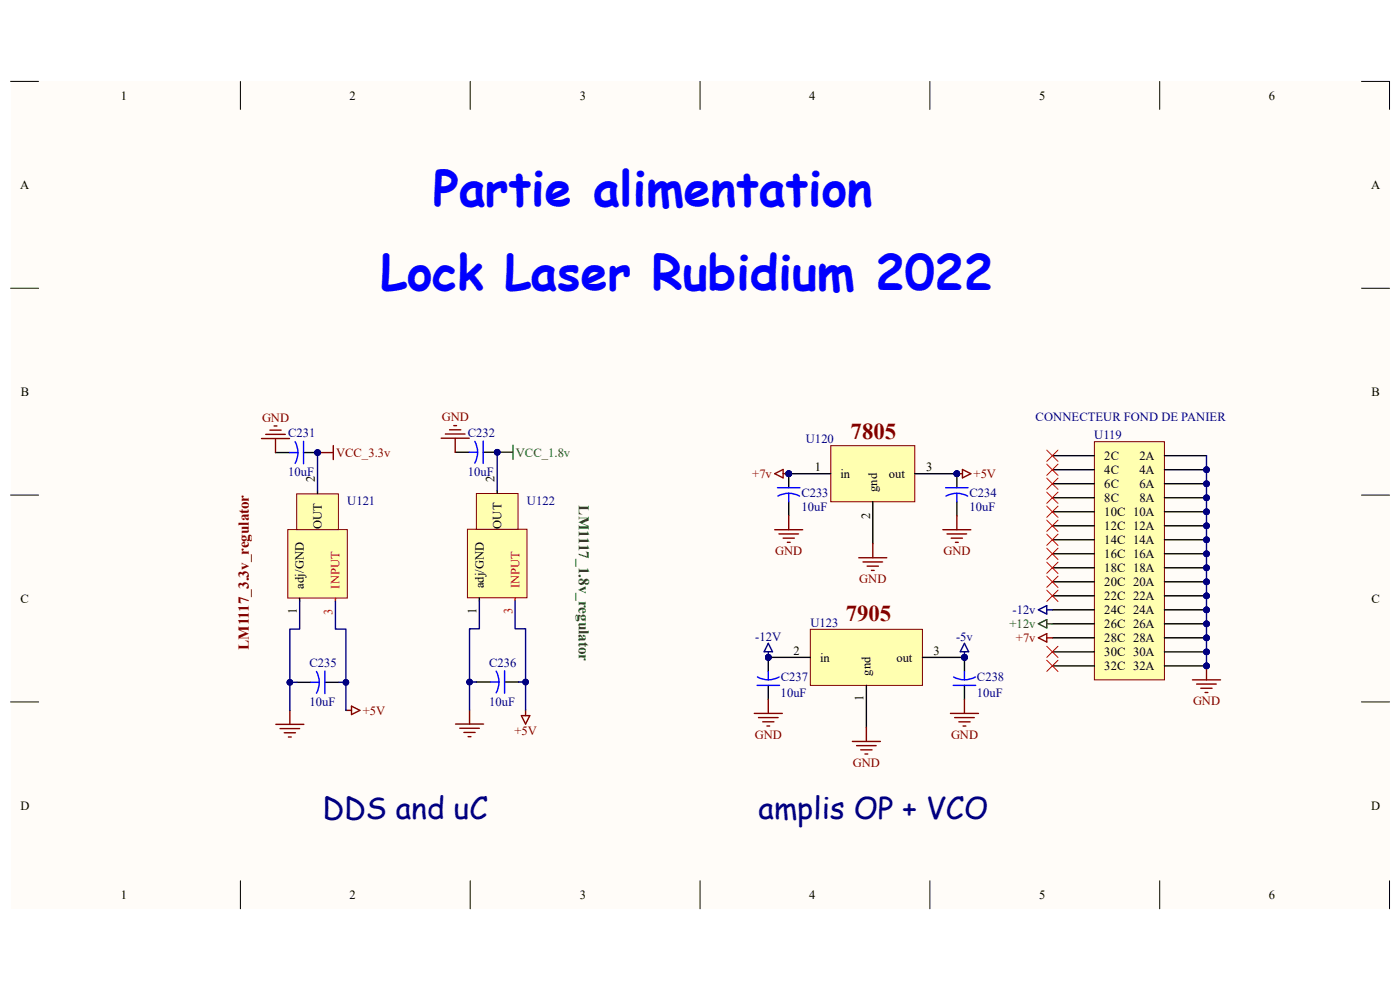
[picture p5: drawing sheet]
<svg xmlns="http://www.w3.org/2000/svg" width="297mm" height="210mm" viewBox="0 0 297 210" stroke-linecap="round" stroke-linejoin="round" font-family="sans-serif">
<g fill="#fffcf8">
<path d="M2.2 17.3h292.6v175.5h-292.6z" fill-rule="evenodd"/>
<path d="M8.2 23.2h280.6v163.6h-280.6z" fill-rule="evenodd"/>
</g>
<g fill="none" stroke="#000" stroke-width=".21">
<path d="M2.2 17.3h6M51 17.3v5.9M99.8 17.3v5.9M148.5 17.3v5.9M197.3 17.3v5.9M246 17.3v5.9M288.8 17.3h6v5.9M2.2 61.1h6M288.8 61.2h6M2.2 105h6M288.8 105h6M2.2 148.9h6"/>
<path d="M288.8 148.9h6M51 186.8v6M99.8 186.8v6M148.5 186.8v6M197.3 186.8v6M246 186.8v6M294.8 186.8v6"/>
</g>
<circle cx="167.3" cy="100.5" r=".6" fill="#000080"/>
<circle cx="167.3" cy="100.5" r=".6" fill="none" stroke="#000080" stroke-width=".21"/>
<path d="M167.3 100.5v3" fill="none" stroke="#000" stroke-width=".3"/>
<circle cx="167.3" cy="100.5" r=".6" fill="#000080"/>
<circle cx="167.3" cy="100.5" r=".6" fill="none" stroke="#000080" stroke-width=".21"/>
<path d="M167.3 106.4v3" fill="none" stroke="#000" stroke-width=".3"/>
<path d="M164.9 103.5h4.8M167.3 104.6l1.4 .3 .9 .3M167.3 104.6l-1.4 .3-.9 .3M167.3 104.6v1.8" fill="none" stroke="#00f" stroke-width=".3"/>
<path d="M164.4 112.4h5.9M165.2 113.3h4.2M166.1 114.2h2.4M167 115h.6M167.3 109.4v3" fill="none" stroke="#800000" stroke-width=".3"/>
<path d="M163 136.5l.9 1.8h-1.8zM163 138.3v1.2" fill="none" stroke="#000080" stroke-width=".3"/>
<circle cx="163" cy="139.5" r=".6" fill="#000080"/>
<circle cx="163" cy="139.5" r=".6" fill="none" stroke="#000080" stroke-width=".21"/>
<circle cx="163" cy="139.5" r=".6" fill="#000080"/>
<circle cx="163" cy="139.5" r=".6" fill="none" stroke="#000080" stroke-width=".21"/>
<path d="M163 139.5v2.9M163 145.4v3" fill="none" stroke="#000" stroke-width=".3"/>
<circle cx="163" cy="139.5" r=".6" fill="#000080"/>
<circle cx="163" cy="139.5" r=".6" fill="none" stroke="#000080" stroke-width=".21"/>
<path d="M160.6 145.4h4.8M160.7 143.6l1.3 .5 1 .1M163 142.4v1.8M165.3 143.6l-1.3 .5-1 .1" fill="none" stroke="#00f" stroke-width=".3"/>
<path d="M160 151.3h6M160.9 152.2h4.2M161.8 153.1h2.4M162.7 154h.6M163 148.4v2.9" fill="none" stroke="#800000" stroke-width=".3"/>
<circle cx="167.3" cy="100.5" r=".6" fill="#000080"/>
<circle cx="167.3" cy="100.5" r=".6" fill="none" stroke="#000080" stroke-width=".21"/>
<circle cx="203" cy="100.5" r=".6" fill="#000080"/>
<circle cx="203" cy="100.5" r=".6" fill="none" stroke="#000080" stroke-width=".21"/>
<path d="M176.2 94.5h17.9v11.9h-17.9z" fill-rule="evenodd" fill="#ffffb0"/>
<path d="M176.2 94.5h17.9v11.9h-17.9z" fill="none" stroke="#800000" stroke-width=".21"/>
<path d="M167.3 100.5h8.9" fill="none" stroke="#000" stroke-width=".3"/>
<circle cx="167.3" cy="100.5" r=".6" fill="#000080"/>
<circle cx="167.3" cy="100.5" r=".6" fill="none" stroke="#000080" stroke-width=".21"/>
<path d="M194.1 100.5h8.9" fill="none" stroke="#000" stroke-width=".3"/>
<circle cx="203" cy="100.5" r=".6" fill="#000080"/>
<circle cx="203" cy="100.5" r=".6" fill="none" stroke="#000080" stroke-width=".21"/>
<path d="M185.2 106.4v8.9" fill="none" stroke="#000" stroke-width=".3"/>
<path d="M182.2 118.3h5.9M183.1 119.2h4.1M185.2 115.3v3M184 120.1h2.4M184.9 121h.6" fill="none" stroke="#800000" stroke-width=".3"/>
<circle cx="203" cy="100.5" r=".6" fill="#000080"/>
<circle cx="203" cy="100.5" r=".6" fill="none" stroke="#000080" stroke-width=".21"/>
<path d="M203 100.5v3" fill="none" stroke="#000" stroke-width=".3"/>
<circle cx="203" cy="100.5" r=".6" fill="#000080"/>
<circle cx="203" cy="100.5" r=".6" fill="none" stroke="#000080" stroke-width=".21"/>
<path d="M203 106.4v3" fill="none" stroke="#000" stroke-width=".3"/>
<path d="M200.6 103.5h4.8M203 104.6l1.4 .3 .9 .3M203 104.6l-1.4 .3-.9 .3M203 104.6v1.8" fill="none" stroke="#00f" stroke-width=".3"/>
<path d="M200 112.4h6M200.9 113.3h4.2M201.8 114.2h2.4M202.7 115.1h.6M203 109.4v3" fill="none" stroke="#800000" stroke-width=".3"/>
<circle cx="163" cy="139.5" r=".6" fill="#000080"/>
<circle cx="163" cy="139.5" r=".6" fill="none" stroke="#000080" stroke-width=".21"/>
<circle cx="204.6" cy="139.5" r=".6" fill="#000080"/>
<circle cx="204.6" cy="139.5" r=".6" fill="none" stroke="#000080" stroke-width=".21"/>
<path d="M171.9 133.5h23.8v11.9h-23.8z" fill-rule="evenodd" fill="#ffffb0"/>
<path d="M171.9 133.5h23.8v11.9h-23.8z" fill="none" stroke="#800000" stroke-width=".21"/>
<path d="M163 139.5h8.9M183.8 145.4v8.9" fill="none" stroke="#000" stroke-width=".3"/>
<circle cx="163" cy="139.5" r=".6" fill="#000080"/>
<circle cx="163" cy="139.5" r=".6" fill="none" stroke="#000080" stroke-width=".21"/>
<path d="M195.7 139.5h8.9" fill="none" stroke="#000" stroke-width=".3"/>
<circle cx="204.6" cy="139.5" r=".6" fill="#000080"/>
<circle cx="204.6" cy="139.5" r=".6" fill="none" stroke="#000080" stroke-width=".21"/>
<path d="M180.8 157.3h6M181.7 158.2h4.2M182.6 159.1h2.4M183.5 160h.6M183.8 154.3v3" fill="none" stroke="#800000" stroke-width=".3"/>
<circle cx="204.6" cy="139.5" r=".6" fill="#000080"/>
<circle cx="204.6" cy="139.5" r=".6" fill="none" stroke="#000080" stroke-width=".21"/>
<path d="M204.6 139.5v2.9M204.6 145.4v3" fill="none" stroke="#000" stroke-width=".3"/>
<circle cx="204.6" cy="139.5" r=".6" fill="#000080"/>
<circle cx="204.6" cy="139.5" r=".6" fill="none" stroke="#000080" stroke-width=".21"/>
<path d="M202.2 145.4h4.8M202.3 143.6l.9 .4 1.4 .2M204.6 142.4v1.8M206.9 143.6l-.9 .4-1.4 .2" fill="none" stroke="#00f" stroke-width=".3"/>
<path d="M201.6 151.3h6M202.5 152.2h4.2M203.4 153.1h2.4M204.3 154h.6M204.6 148.4v2.9" fill="none" stroke="#800000" stroke-width=".3"/>
<path d="M204.6 136.5l.9 1.8h-1.8zM204.6 138.3v1.2" fill="none" stroke="#000080" stroke-width=".3"/>
<circle cx="204.6" cy="139.5" r=".6" fill="#000080"/>
<circle cx="204.6" cy="139.5" r=".6" fill="none" stroke="#000080" stroke-width=".21"/>
<circle cx="256" cy="141.3" r=".6" fill="#000080"/>
<circle cx="256" cy="141.3" r=".6" fill="none" stroke="#000080" stroke-width=".21"/>
<circle cx="256" cy="138.3" r=".6" fill="#000080"/>
<circle cx="256" cy="138.3" r=".6" fill="none" stroke="#000080" stroke-width=".21"/>
<circle cx="256" cy="135.3" r=".6" fill="#000080"/>
<circle cx="256" cy="135.3" r=".6" fill="none" stroke="#000080" stroke-width=".21"/>
<circle cx="256" cy="132.3" r=".6" fill="#000080"/>
<circle cx="256" cy="132.3" r=".6" fill="none" stroke="#000080" stroke-width=".21"/>
<circle cx="256" cy="129.4" r=".6" fill="#000080"/>
<circle cx="256" cy="129.4" r=".6" fill="none" stroke="#000080" stroke-width=".21"/>
<circle cx="256" cy="126.4" r=".6" fill="#000080"/>
<circle cx="256" cy="126.4" r=".6" fill="none" stroke="#000080" stroke-width=".21"/>
<circle cx="256" cy="123.4" r=".6" fill="#000080"/>
<circle cx="256" cy="123.4" r=".6" fill="none" stroke="#000080" stroke-width=".21"/>
<circle cx="256" cy="120.5" r=".6" fill="#000080"/>
<circle cx="256" cy="120.5" r=".6" fill="none" stroke="#000080" stroke-width=".21"/>
<circle cx="256" cy="99.6" r=".6" fill="#000080"/>
<circle cx="256" cy="99.6" r=".6" fill="none" stroke="#000080" stroke-width=".21"/>
<circle cx="256" cy="102.6" r=".6" fill="#000080"/>
<circle cx="256" cy="102.6" r=".6" fill="none" stroke="#000080" stroke-width=".21"/>
<circle cx="256" cy="105.6" r=".6" fill="#000080"/>
<circle cx="256" cy="105.6" r=".6" fill="none" stroke="#000080" stroke-width=".21"/>
<circle cx="256" cy="108.6" r=".6" fill="#000080"/>
<circle cx="256" cy="108.6" r=".6" fill="none" stroke="#000080" stroke-width=".21"/>
<circle cx="256" cy="111.5" r=".6" fill="#000080"/>
<circle cx="256" cy="111.5" r=".6" fill="none" stroke="#000080" stroke-width=".21"/>
<circle cx="256" cy="114.5" r=".6" fill="#000080"/>
<circle cx="256" cy="114.5" r=".6" fill="none" stroke="#000080" stroke-width=".21"/>
<circle cx="256" cy="117.5" r=".6" fill="#000080"/>
<circle cx="256" cy="117.5" r=".6" fill="none" stroke="#000080" stroke-width=".21"/>
<path d="M232.2 93.7h14.8v50.5h-14.8z" fill-rule="evenodd" fill="#ffffb0"/>
<path d="M232.2 93.7h14.8v50.5h-14.8z" fill="none" stroke="#800000" stroke-width=".21"/>
<g fill="none" stroke="#000" stroke-width=".3">
<path d="M223.3 96.7h8.9M223.3 99.6h8.9M223.3 102.6h8.9M223.3 105.6h8.9M223.3 108.6h8.9M223.3 111.5h8.9M223.3 114.5h8.9M223.3 117.5h8.9M223.3 120.4h8.9M223.3 126.4h8.9M223.3 123.4h8.9M223.3 129.4h8.9"/>
<path d="M223.3 132.3h8.9M223.3 135.3h8.9M223.3 138.3h8.9M223.3 141.3h8.9M247 141.3h9"/>
</g>
<circle cx="256" cy="141.3" r=".6" fill="#000080"/>
<circle cx="256" cy="141.3" r=".6" fill="none" stroke="#000080" stroke-width=".21"/>
<path d="M247 138.3h9" fill="none" stroke="#000" stroke-width=".3"/>
<circle cx="256" cy="138.3" r=".6" fill="#000080"/>
<circle cx="256" cy="138.3" r=".6" fill="none" stroke="#000080" stroke-width=".21"/>
<path d="M247 135.3h9" fill="none" stroke="#000" stroke-width=".3"/>
<circle cx="256" cy="135.3" r=".6" fill="#000080"/>
<circle cx="256" cy="135.3" r=".6" fill="none" stroke="#000080" stroke-width=".21"/>
<path d="M247 132.3h9" fill="none" stroke="#000" stroke-width=".3"/>
<circle cx="256" cy="132.3" r=".6" fill="#000080"/>
<circle cx="256" cy="132.3" r=".6" fill="none" stroke="#000080" stroke-width=".21"/>
<path d="M247 129.4h9" fill="none" stroke="#000" stroke-width=".3"/>
<circle cx="256" cy="129.4" r=".6" fill="#000080"/>
<circle cx="256" cy="129.4" r=".6" fill="none" stroke="#000080" stroke-width=".21"/>
<path d="M247 126.4h9" fill="none" stroke="#000" stroke-width=".3"/>
<circle cx="256" cy="126.4" r=".6" fill="#000080"/>
<circle cx="256" cy="126.4" r=".6" fill="none" stroke="#000080" stroke-width=".21"/>
<path d="M247 123.4h9" fill="none" stroke="#000" stroke-width=".3"/>
<circle cx="256" cy="123.4" r=".6" fill="#000080"/>
<circle cx="256" cy="123.4" r=".6" fill="none" stroke="#000080" stroke-width=".21"/>
<path d="M247 120.4h9" fill="none" stroke="#000" stroke-width=".3"/>
<circle cx="256" cy="120.5" r=".6" fill="#000080"/>
<circle cx="256" cy="120.5" r=".6" fill="none" stroke="#000080" stroke-width=".21"/>
<path d="M247 96.7h9M247 99.6h9" fill="none" stroke="#000" stroke-width=".3"/>
<circle cx="256" cy="99.6" r=".6" fill="#000080"/>
<circle cx="256" cy="99.6" r=".6" fill="none" stroke="#000080" stroke-width=".21"/>
<path d="M247 102.6h9" fill="none" stroke="#000" stroke-width=".3"/>
<circle cx="256" cy="102.6" r=".6" fill="#000080"/>
<circle cx="256" cy="102.6" r=".6" fill="none" stroke="#000080" stroke-width=".21"/>
<path d="M247 105.6h9" fill="none" stroke="#000" stroke-width=".3"/>
<circle cx="256" cy="105.6" r=".6" fill="#000080"/>
<circle cx="256" cy="105.6" r=".6" fill="none" stroke="#000080" stroke-width=".21"/>
<path d="M247 108.6h9" fill="none" stroke="#000" stroke-width=".3"/>
<circle cx="256" cy="108.6" r=".6" fill="#000080"/>
<circle cx="256" cy="108.6" r=".6" fill="none" stroke="#000080" stroke-width=".21"/>
<path d="M247 111.5h9" fill="none" stroke="#000" stroke-width=".3"/>
<circle cx="256" cy="111.5" r=".6" fill="#000080"/>
<circle cx="256" cy="111.5" r=".6" fill="none" stroke="#000080" stroke-width=".21"/>
<path d="M247 114.5h9" fill="none" stroke="#000" stroke-width=".3"/>
<circle cx="256" cy="114.5" r=".6" fill="#000080"/>
<circle cx="256" cy="114.5" r=".6" fill="none" stroke="#000080" stroke-width=".21"/>
<path d="M247 117.5h9" fill="none" stroke="#000" stroke-width=".3"/>
<circle cx="256" cy="117.5" r=".6" fill="#000080"/>
<circle cx="256" cy="117.5" r=".6" fill="none" stroke="#000080" stroke-width=".21"/>
<path d="M253 144.2h5.9M253.9 145.1h4.1M254.8 146h2.3M255.7 146.9h.6M256 141.3v2.9" fill="none" stroke="#800000" stroke-width=".3"/>
<circle cx="256" cy="141.3" r=".6" fill="#000080"/>
<circle cx="256" cy="141.3" r=".6" fill="none" stroke="#000080" stroke-width=".21"/>
<g fill="none" stroke="#f00" stroke-width=".21">
<path d="M222.1 95.5l2.4 2.4M222.1 98.5l2.4 2.3M224.5 95.5l-2.4 2.4M224.5 98.5l-2.4 2.3M222.1 101.4l2.4 2.4M222.1 104.4l2.4 2.4M222.1 107.4l2.4 2.3M222.1 110.3l2.4 2.4M222.1 113.3l2.4 2.4M222.1 116.3l2.4 2.4M222.1 119.3l2.4 2.3M224.5 101.4l-2.4 2.4"/>
<path d="M224.5 104.4l-2.4 2.4M224.5 107.4l-2.4 2.3M224.5 110.3l-2.4 2.4M224.5 113.3l-2.4 2.4M224.5 116.3l-2.4 2.4M224.5 119.3l-2.4 2.3M222.1 137.1l2.4 2.4M222.1 122.2l2.4 2.4M222.1 125.2l2.4 2.4M224.5 137.1l-2.4 2.4M224.5 122.2l-2.4 2.4M224.5 125.2l-2.4 2.4"/>
<path d="M222.1 140.1l2.4 2.3M224.5 140.1l-2.4 2.3"/>
</g>
<path d="M220.3 129.4l1.8-.9v1.8zM222.1 129.4h1.2" fill="none" stroke="#000080" stroke-width=".3"/>
<path d="M220.3 132.3l1.8-.9v1.8zM222.1 132.3h1.2" fill="none" stroke="#008000" stroke-width=".3"/>
<path d="M204.2 99.6l1.8 .9-1.8 .9zM203 100.5h1.2" fill="none" stroke="#800000" stroke-width=".3"/>
<circle cx="203" cy="100.5" r=".6" fill="#000080"/>
<circle cx="203" cy="100.5" r=".6" fill="none" stroke="#000080" stroke-width=".21"/>
<path d="M61 112.3h12.7v14.6h-12.7z" fill-rule="evenodd" fill="#ffffb0"/>
<path d="M61 112.3h12.7v14.6h-12.7z" fill="none" stroke="#800000" stroke-width=".21"/>
<path d="M63.6 126.9v.6" fill="none" stroke="#000" stroke-width=".3"/>
<path d="M71.2 126.9v.6" fill="none" stroke="#f00" stroke-width=".3"/>
<path d="M62.9 104.8h8.9v7.5h-8.9z" fill-rule="evenodd" fill="#ffffb0"/>
<path d="M62.9 104.8h8.9v7.5h-8.9z" fill="none" stroke="#800000" stroke-width=".21"/>
<path d="M67.4 104.1v.6" fill="none" stroke="#000" stroke-width=".3"/>
<path d="M99.2 112.3h12.6v14.5h-12.6z" fill-rule="evenodd" fill="#ffffb0"/>
<path d="M99.2 112.3h12.6v14.5h-12.6z" fill="none" stroke="#800000" stroke-width=".21"/>
<path d="M101.7 126.9v.5" fill="none" stroke="#000" stroke-width=".3"/>
<path d="M109.3 126.9v.5" fill="none" stroke="#f00" stroke-width=".3"/>
<path d="M101.1 104.7h8.8v7.6h-8.8z" fill-rule="evenodd" fill="#ffffb0"/>
<path d="M101.1 104.7h8.8v7.6h-8.8z" fill="none" stroke="#800000" stroke-width=".21"/>
<path d="M105.5 104.1v.5M63 144.7h3M68.9 144.7h3M101.1 144.7h3M107 144.7h3" fill="none" stroke="#000" stroke-width=".3"/>
<g fill="none" stroke="#800000" stroke-width=".3">
<path d="M67.7 96h3M70.7 94.5v3M58.5 153.7h6M59.4 154.6h4.2M60.3 155.4h2.4M61.2 156.3h.6M61.5 150.7v3M73.4 150.7h1.2M74.6 149.8l1.8 .9-1.8 .9zM96.6 153.6h6M97.5 154.5h4.2M98.4 155.4h2.4"/>
<path d="M99.3 156.3h.6M99.6 150.6v3M110.6 151.8h1.8l-.9 1.8zM111.5 150.6v1.2"/>
</g>
<path d="M66 144.7h1.7M67.1 142.4l.5 1.4 .1 .9M67.7 144.7l-.1 1-.5 1.4M68.9 142.4v4.7M104.1 144.7h1.8M105.3 142.4l.5 1.3 .1 1M105.9 144.7l-.1 .9-.5 1.4M107 142.3v4.8" fill="none" stroke="#00f" stroke-width=".3"/>
<path d="M105.9 95.9h2.9M108.8 94.5v2.9" fill="none" stroke="#008000" stroke-width=".3"/>
<circle cx="67.4" cy="96" r=".6" fill="#000080"/>
<circle cx="67.4" cy="96" r=".6" fill="none" stroke="#000080" stroke-width=".21"/>
<path d="M64.4 96h3" fill="none" stroke="#000" stroke-width=".3"/>
<circle cx="67.4" cy="96" r=".6" fill="#000080"/>
<circle cx="67.4" cy="96" r=".6" fill="none" stroke="#000080" stroke-width=".21"/>
<path d="M58.4 96h3" fill="none" stroke="#000" stroke-width=".3"/>
<path d="M61.4 96h1.8M62.6 93.7l.5 1.3 .1 1M63.2 96l-.1 1-.5 1.3M64.4 93.6v4.8" fill="none" stroke="#00f" stroke-width=".3"/>
<circle cx="105.5" cy="95.9" r=".6" fill="#000080"/>
<circle cx="105.5" cy="95.9" r=".6" fill="none" stroke="#000080" stroke-width=".21"/>
<path d="M102.5 95.9h3" fill="none" stroke="#000" stroke-width=".3"/>
<circle cx="105.5" cy="95.9" r=".6" fill="#000080"/>
<circle cx="105.5" cy="95.9" r=".6" fill="none" stroke="#000080" stroke-width=".21"/>
<path d="M96.6 95.9h2.9" fill="none" stroke="#000" stroke-width=".3"/>
<path d="M99.5 95.9h1.8M100.7 93.6l.5 1.4 .1 .9M101.3 95.9l-.1 1-.5 1.3M102.5 93.6v4.7" fill="none" stroke="#00f" stroke-width=".3"/>
<path d="M55.5 93h5.9M56.4 92.1h4.1M57.3 91.2h2.3M58.2 90.4h.5M58.4 93v3M93.6 93h5.9M94.5 92.1h4.1M95.4 91.2h2.4M96.3 90.3h.6M96.6 93v2.9" fill="none" stroke="#800000" stroke-width=".3"/>
<path d="M164.4 100.5l1.7-.9v1.8zM166.1 100.5h1.2M220.3 135.3l1.8-.9v1.8zM222.1 135.3h1.2" fill="none" stroke="#980000" stroke-width=".3"/>
<circle cx="167.3" cy="100.5" r=".6" fill="#000080"/>
<circle cx="167.3" cy="100.5" r=".6" fill="none" stroke="#000080" stroke-width=".21"/>
<path d="M256 96.7v44.6" fill="none" stroke="#000080" stroke-width=".3"/>
<circle cx="256" cy="99.6" r=".6" fill="#000080"/>
<circle cx="256" cy="99.6" r=".6" fill="none" stroke="#000080" stroke-width=".21"/>
<circle cx="256" cy="102.6" r=".6" fill="#000080"/>
<circle cx="256" cy="102.6" r=".6" fill="none" stroke="#000080" stroke-width=".21"/>
<circle cx="256" cy="105.6" r=".6" fill="#000080"/>
<circle cx="256" cy="105.6" r=".6" fill="none" stroke="#000080" stroke-width=".21"/>
<circle cx="256" cy="108.6" r=".6" fill="#000080"/>
<circle cx="256" cy="108.6" r=".6" fill="none" stroke="#000080" stroke-width=".21"/>
<circle cx="256" cy="111.5" r=".6" fill="#000080"/>
<circle cx="256" cy="111.5" r=".6" fill="none" stroke="#000080" stroke-width=".21"/>
<circle cx="256" cy="114.5" r=".6" fill="#000080"/>
<circle cx="256" cy="114.5" r=".6" fill="none" stroke="#000080" stroke-width=".21"/>
<circle cx="256" cy="117.5" r=".6" fill="#000080"/>
<circle cx="256" cy="117.5" r=".6" fill="none" stroke="#000080" stroke-width=".21"/>
<circle cx="256" cy="120.5" r=".6" fill="#000080"/>
<circle cx="256" cy="120.5" r=".6" fill="none" stroke="#000080" stroke-width=".21"/>
<circle cx="256" cy="123.4" r=".6" fill="#000080"/>
<circle cx="256" cy="123.4" r=".6" fill="none" stroke="#000080" stroke-width=".21"/>
<circle cx="256" cy="126.4" r=".6" fill="#000080"/>
<circle cx="256" cy="126.4" r=".6" fill="none" stroke="#000080" stroke-width=".21"/>
<circle cx="256" cy="129.4" r=".6" fill="#000080"/>
<circle cx="256" cy="129.4" r=".6" fill="none" stroke="#000080" stroke-width=".21"/>
<circle cx="256" cy="132.3" r=".6" fill="#000080"/>
<circle cx="256" cy="132.3" r=".6" fill="none" stroke="#000080" stroke-width=".21"/>
<circle cx="256" cy="135.3" r=".6" fill="#000080"/>
<circle cx="256" cy="135.3" r=".6" fill="none" stroke="#000080" stroke-width=".21"/>
<circle cx="256" cy="138.3" r=".6" fill="#000080"/>
<circle cx="256" cy="138.3" r=".6" fill="none" stroke="#000080" stroke-width=".21"/>
<circle cx="256" cy="141.3" r=".6" fill="#000080"/>
<circle cx="256" cy="141.3" r=".6" fill="none" stroke="#000080" stroke-width=".21"/>
<path d="M110 144.7h1.5" fill="none" stroke="#000080" stroke-width=".3"/>
<circle cx="111.5" cy="144.7" r=".6" fill="#000080"/>
<circle cx="111.5" cy="144.7" r=".6" fill="none" stroke="#000080" stroke-width=".21"/>
<path d="M99.6 144.7h1.5" fill="none" stroke="#000080" stroke-width=".3"/>
<circle cx="99.6" cy="144.7" r=".6" fill="#000080"/>
<circle cx="99.6" cy="144.7" r=".6" fill="none" stroke="#000080" stroke-width=".21"/>
<path d="M105.9 95.9h-.4v8.2" fill="none" stroke="#000080" stroke-width=".3"/>
<circle cx="105.5" cy="95.9" r=".6" fill="#000080"/>
<circle cx="105.5" cy="95.9" r=".6" fill="none" stroke="#000080" stroke-width=".21"/>
<path d="M67.7 96h-.3v8.1" fill="none" stroke="#000080" stroke-width=".3"/>
<circle cx="67.4" cy="96" r=".6" fill="#000080"/>
<circle cx="67.4" cy="96" r=".6" fill="none" stroke="#000080" stroke-width=".21"/>
<path d="M61.5 144.7h1.5" fill="none" stroke="#000080" stroke-width=".3"/>
<circle cx="61.5" cy="144.7" r=".6" fill="#000080"/>
<circle cx="61.5" cy="144.7" r=".6" fill="none" stroke="#000080" stroke-width=".21"/>
<path d="M71.9 144.7h1.5" fill="none" stroke="#000080" stroke-width=".3"/>
<circle cx="73.4" cy="144.7" r=".6" fill="#000080"/>
<circle cx="73.4" cy="144.7" r=".6" fill="none" stroke="#000080" stroke-width=".21"/>
<path d="M63.6 127.5v6h-2.1v17.2" fill="none" stroke="#000080" stroke-width=".3"/>
<circle cx="61.5" cy="144.7" r=".6" fill="#000080"/>
<circle cx="61.5" cy="144.7" r=".6" fill="none" stroke="#000080" stroke-width=".21"/>
<path d="M71.2 127.5v6h2.2v17.2" fill="none" stroke="#000080" stroke-width=".3"/>
<circle cx="73.4" cy="144.7" r=".6" fill="#000080"/>
<circle cx="73.4" cy="144.7" r=".6" fill="none" stroke="#000080" stroke-width=".21"/>
<path d="M101.7 127.4v6h-2.1v17.2" fill="none" stroke="#000080" stroke-width=".3"/>
<circle cx="99.6" cy="144.7" r=".6" fill="#000080"/>
<circle cx="99.6" cy="144.7" r=".6" fill="none" stroke="#000080" stroke-width=".21"/>
<path d="M109.3 127.4v6h2.2v17.2" fill="none" stroke="#000080" stroke-width=".3"/>
<circle cx="111.5" cy="144.7" r=".6" fill="#000080"/>
<circle cx="111.5" cy="144.7" r=".6" fill="none" stroke="#000080" stroke-width=".21"/>
<g font-size="10.2" fill="#00f">
<text x="91.9" y="43.6">Partie alimentation</text>
<text x="80.7" y="61.4">Lock Laser Rubidium 2022</text>
</g>
<g font-size="6.4" fill="#000080">
<text x="68.4" y="173.7">DDS and uC</text>
<text x="161" y="173.7">amplis OP + VCO</text>
</g>
<g font-size="4.8" fill="#800000">
<text x="180.5" y="93.2">7805</text>
<text x="179.4" y="131.8">7905</text>
</g>
<text font-size="3.2" fill="#008000" x="122.8" y="107.2" transform="rotate(90 122.8 107.2)">LM1117_1.8v_regulator</text>
<text font-size="3.2" fill="#800000" x="52.8" y="137.9" transform="rotate(-90 52.8 137.9)">LM1117_3.3v_regulator</text>
<g font-size="2.7">
<text x="25.6" y="21.1">1</text>
<text x="74.2" y="21.1">2</text>
<text x="123" y="21.1">3</text>
<text x="171.7" y="21.1">4</text>
<text x="220.5" y="21.1">5</text>
<text x="269.2" y="21.1">6</text>
<text x="4.3" y="40.1">A</text>
<text x="290.9" y="40.1">A</text>
<text x="4.4" y="84">B</text>
<text x="291" y="84">B</text>
<text x="172.8" y="99.9">1</text>
<text x="178.3" y="101.4">in</text>
<text x="188.6" y="101.4">out</text>
<text x="196.5" y="99.9">3</text>
<text x="234.3" y="97.6">2C</text>
<text x="234.3" y="100.5">4C</text>
<text x="241.7" y="97.6">2A</text>
<text x="241.7" y="100.5">4A</text>
<text x="66.8" y="102.3" transform="rotate(-90 66.8 102.3)">2</text>
<text x="104.9" y="102.3" transform="rotate(-90 104.9 102.3)">2</text>
<text x="186.1" y="104.4" transform="rotate(-90 186.1 104.4)">gnd</text>
<text x="234.3" y="103.5">6C</text>
<text x="234.3" y="106.5">8C</text>
<text x="241.7" y="103.5">6A</text>
<text x="241.7" y="106.5">8A</text>
<text x="68.3" y="112.2" transform="rotate(-90 68.3 112.2)">OUT</text>
<text x="106.4" y="112.2" transform="rotate(-90 106.4 112.2)">OUT</text>
<text x="184.6" y="110" transform="rotate(-90 184.6 110)">2</text>
<text x="234.3" y="109.5">10C 10A</text>
<text x="234.3" y="112.4">12C 12A</text>
<text x="234.3" y="115.4">14C 14A</text>
<text x="234.3" y="118.4">16C 16A</text>
<text x="64.5" y="124.8" transform="rotate(-90 64.5 124.8)">adj/GND</text>
<text x="102.6" y="124.8" transform="rotate(-90 102.6 124.8)">adj/GND</text>
<text x="234.3" y="121.3">18C 18A</text>
<text x="234.3" y="124.3">20C 20A</text>
<text x="4.4" y="127.8">C</text>
<text x="63" y="130.3" transform="rotate(-90 63 130.3)">1</text>
<text x="101.1" y="130.3" transform="rotate(-90 101.1 130.3)">1</text>
<text x="234.3" y="127.3">22C 22A</text>
<text x="234.3" y="130.3">24C 24A</text>
<text x="291" y="127.8">C</text>
<text x="234.3" y="133.2">26C 26A</text>
<text x="234.3" y="136.2">28C 28A</text>
<text x="168.3" y="138.9">2</text>
<text x="174" y="140.3">in</text>
<text x="184.7" y="143.3" transform="rotate(-90 184.7 143.3)">gnd</text>
<text x="190.2" y="140.3">out</text>
<text x="198.1" y="138.9">3</text>
<text x="234.3" y="139.2">30C 30A</text>
<text x="234.3" y="142.2">32C 32A</text>
<text x="183.2" y="148.8" transform="rotate(-90 183.2 148.8)">1</text>
<text x="4.3" y="171.7">D</text>
<text x="290.9" y="171.7">D</text>
<text x="25.6" y="190.7">1</text>
<text x="74.2" y="190.7">2</text>
<text x="123" y="190.7">3</text>
<text x="171.7" y="190.7">4</text>
<text x="220.5" y="190.7">5</text>
<text x="269.2" y="190.7">6</text>
</g>
<g font-size="2.7" fill="#800000">
<text x="55.6" y="89.5">GND</text>
<text x="93.7" y="89.4">GND</text>
<text x="71.3" y="96.9">VCC_3.3v</text>
<text x="206.5" y="101.4">+5V</text>
<text x="164.5" y="117.7">GND</text>
<text x="200.2" y="117.7">GND</text>
<text x="182.3" y="123.7">GND</text>
<text x="253.1" y="149.6">GND</text>
<text x="77" y="151.6">+5V</text>
<text x="109.1" y="156">+5V</text>
<text x="160.1" y="156.7">GND</text>
<text x="201.8" y="156.7">GND</text>
<text x="180.9" y="162.6">GND</text>
</g>
<g font-size="2.7" fill="#000080">
<text x="219.7" y="89.3">CONNECTEUR FOND DE PANIER</text>
<text x="61.1" y="92.8">C231</text>
<text x="99.2" y="92.7">C232</text>
<text x="170.9" y="93.9">U120</text>
<text x="232.2" y="93.1">U119</text>
<text x="61.1" y="101">10uF</text>
<text x="99.2" y="101">10uF</text>
<text x="73.7" y="107.1">U121</text>
<text x="111.8" y="107.1">U122</text>
<text x="170" y="105.5">C233</text>
<text x="205.7" y="105.5">C234</text>
<text x="170" y="108.5">10uF</text>
<text x="205.7" y="108.5">10uF</text>
<text x="214.8" y="130.3">-12v</text>
<text x="160.2" y="135.9">-12V</text>
<text x="171.9" y="132.9">U123</text>
<text x="202.8" y="135.9">-5v</text>
<text x="65.7" y="141.5">C235</text>
<text x="103.8" y="141.4">C236</text>
<text x="65.7" y="149.8">10uF</text>
<text x="103.8" y="149.7">10uF</text>
<text x="165.6" y="147.9">10uF</text>
<text x="165.7" y="144.5">C237</text>
<text x="207.2" y="147.9">10uF</text>
<text x="207.3" y="144.5">C238</text>
</g>
<g font-size="2.7" fill="#008000">
<text x="109.4" y="96.9">VCC_1.8v</text>
<text x="214.2" y="133.2">+12v</text>
</g>
<g font-size="2.7" fill="#980000">
<text x="159.6" y="101.4">+7v</text>
<text x="215.5" y="136.2">+7v</text>
</g>
<g font-size="2.7" fill="#f00">
<text x="72.1" y="124.8" transform="rotate(-90 72.1 124.8)">INPUT</text>
<text x="110.2" y="124.8" transform="rotate(-90 110.2 124.8)">INPUT</text>
<text x="70.6" y="130.4" transform="rotate(-90 70.6 130.4)">3</text>
<text x="108.7" y="130.3" transform="rotate(-90 108.7 130.3)">3</text>
</g>
</svg>
